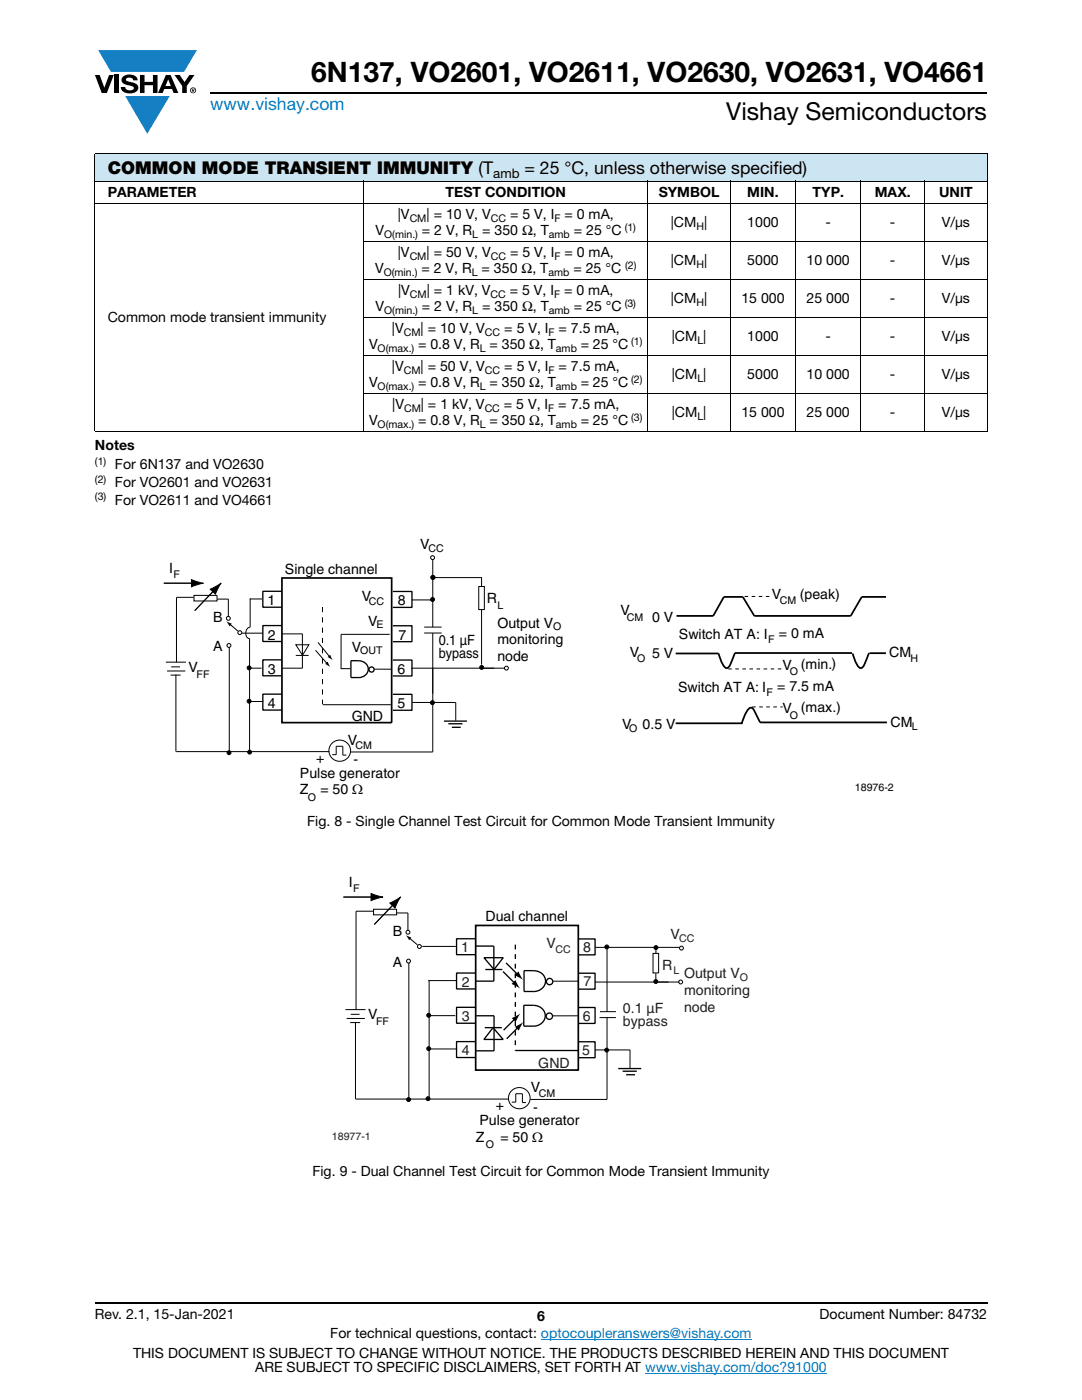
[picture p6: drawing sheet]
<svg xmlns="http://www.w3.org/2000/svg" width="216mm" height="279mm" viewBox="0 0 216 279" stroke-linecap="round" stroke-linejoin="round" font-family="sans-serif">
<g fill="#147fc3">
<path d="M19.6 10h19.7l-2.6 4.3h-1.1h-13.5z"/>
<path d="M25 19.2h8.9l-4.5 7.5z"/>
</g>
<g fill="#000">
<path d="M18.9 15h1l.9 2.5 1-2.5h.9l-1.4 3.6h-1zM22.9 15h.9v3.6h-.9zM24.6 15.3a2.1 2.1 0 0 1 2.8 .3l.1 .4h-.9a.79 .79 0 0 0-.7-.5 .79 .79 0 0 0-.8 .4l.3 .3 1 .2a1.08 1.08 0 0 1 1.2 1 1.08 1.08 0 0 1-1.1 1.2 1.73 1.73 0 0 1-2.4-1.2h.9a.96 .96 0 0 0 .8 .6 .96 .96 0 0 0 .9-.4 1.31 1.31 0 0 0-1.2-.6 1.03 1.03 0 0 1-1.1-.6 1.03 1.03 0 0 1 .2-1.1zM27.9 15h.9v1.3h1.7v-1.3h.9v3.6h-.9v-1.6h-1.7v1.6h-.9zM34.8 15h1.1l.9 1.4 1-1.4h1l-1.5 2.2v1.4h-.9v-1.4z"/>
<path d="M33.6 15.9l.5 1.3h-1.1zM33.1 15l-1.6 3.6h1l.3-.8h1.5l.3 .8h1l-1.6-3.6z"/>
<path d="M38.4 17.8h.2v.2h-.2zM38.3 17.7v.7h.1v-.3l.4 .3-.2-.3 .2-.2-.1-.2z"/>
<path d="M38.1 18a.46 .46 0 0 1 .9 0 .46 .46 0 0 1-.9 0zM37.9 18a.6 .6 0 0 0 1.2 0 .6 .6 0 0 0-1.2 0z"/>
</g>
<path d="M42 18.6h155M18.9 260h178.1" fill="none" stroke="#000" stroke-width=".36"/>
<path d="M107.9 267.3h42.1M128.7 274h36.3" fill="none" stroke="#007ec4" stroke-width=".2"/>
<path d="M18.9 30.7h178.1v5.5h-178.1z" fill="#cce5f3"/>
<g fill="#fff">
<path d="M18.9 36.2h53.7v4.4h-53.7z"/>
<path d="M72.6 36.2h56.7v4.4h-56.7z"/>
<path d="M129.3 36.2h16.4v4.4h-16.4z"/>
<path d="M145.7 36.2h13.1v4.4h-13.1z"/>
<path d="M158.8 36.2h12.9v4.4h-12.9z"/>
<path d="M171.7 36.2h12.8v4.4h-12.8z"/>
<path d="M184.5 36.2h12.5v4.4h-12.5z"/>
</g>
<g fill="none" stroke="#000" stroke-width=".2">
<path d="M18.9 30.7h178.1M18.9 36.2h178.1M18.9 30.8v55.2M72.6 36.1v50.1M129.3 36.1v50.1M145.7 36.1v50.1M158.8 36.1v50.1M171.7 36.1v50.1M184.5 36.1v50.1M197 30.8v55.2M18.9 40.6h178.1M72.5 48.2h124.5"/>
<path d="M72.5 55.8h124.5M72.5 63.4h124.5M72.5 71h124.5M72.5 78.5h124.5M18.9 86.1h178.1"/>
</g>
<path d="M176.8 119.1h-4.8l-2.3 3.8h-19.2l-2.3-3.8h-3.8l-2.1 3.8h-7.3M170 130.3h-23.4l-.5 1.4a2.99 2.99 0 0 1-1 1.6 1.89 1.89 0 0 1-1.2-1.4l-.5-1.5h-8.6M173.4 130.3l-.5 1.4a2.99 2.99 0 0 1-1.1 1.6 1.89 1.89 0 0 1-1.2-1.4l-.5-1.5M173.5 130.4h3.3M134.8 144.3h13.3M177 144.2h-25.3l-1.1-2.2-.4-.6-.3-.2a2.4 2.4 0 0 0-1.3 1.7l-.6 1.5" fill="none" stroke="#000" stroke-width=".35"/>
<path d="M148.6 119h5.3M145.3 133.5h10.6M150.1 141.1h6.1" fill="none" stroke="#000" stroke-width=".2" stroke-dasharray=".7 .7" stroke-linecap="butt"/>
<path d="M56.2 118h-3.8v3.2h3.8M78.4 118h3.8v3.2h-3.8M56.2 138.5h-3.8v3.2h3.8M56.2 131.7h-3.8v3.2h3.8M56.2 124.8h-3.8v3.2h3.8M78.4 138.6h3.8v3.1h-3.8M78.4 131.7h3.8v3.2h-3.8M78.4 124.9h3.8v3.2h-3.8" fill="none" stroke="#000" stroke-width=".26"/>
<circle cx="101" cy="133.3" r=".39" fill="#fff"/>
<g fill="none" stroke="#000" stroke-width=".2">
<circle cx="86.3" cy="119.6" r=".39"/>
<circle cx="101" cy="133.3" r=".39"/>
<circle cx="86.3" cy="140.2" r=".39"/>
</g>
<g fill="#000">
<circle cx="86.3" cy="119.6" r=".39"/>
<circle cx="86.3" cy="140.2" r=".39"/>
</g>
<circle cx="86.3" cy="111.3" r=".39" fill="#fff"/>
<g fill="none" stroke="#000" stroke-width=".2">
<path d="M82.2 119.7h4.2M86.4 111.6v13.5M86.4 115.3h9.7M95.5 117.1h1.1v4.6h-1.1zM45.7 128.9v21.1M49.9 133.3h2.3M56.3 126.5h4v6.8h-4M59 130.8h2.6M59 128.7h2.6l-1.2 2.1zM63 129.8l2.3 2.6M63.5 128.2l2.3 2.9M84.6 126.3h3.5"/>
<path d="M84.6 125.1h3.5M86.4 126.3v23.8M96.1 121.7v10.9M100.8 133.3h-18.7M35.2 150h30.5M64.4 140.6h13.6M82.3 140.2h8.6"/>
<circle cx="86.3" cy="111.3" r=".39"/>
</g>
<path d="M56.3 115.4h21.9v28.8h-21.9z" fill="none" stroke="#000" stroke-width=".34"/>
<path d="M64.4 121.1v19.4" fill="none" stroke="#000" stroke-width=".2" stroke-dasharray="1 1" stroke-linecap="butt"/>
<path d="M64.9 132.5l.5-.5 .5 1.1zM65.4 131.1l.5-.4 .5 1.1z" fill="#000"/>
<circle cx="86.4" cy="115.2" r=".39" fill="#fff"/>
<g fill="none" stroke="#000" stroke-width=".2">
<path d="M49.8 119.5h2.5M49.9 119.4v5.7M48.2 126.4h4.2M49.7 140h2.8M49.8 127.4v22.5"/>
<circle cx="86.4" cy="115.2" r=".39"/>
<circle cx="96.1" cy="133.2" r=".39"/>
</g>
<path d="M88.6 143.9h4.6M89.5 144.4h2.8M90.2 145.1h1.7" fill="none" stroke="#000" stroke-width=".26"/>
<circle cx="96.1" cy="133.2" r=".39" fill="#000"/>
<circle cx="47.9" cy="126.3" r=".39" fill="#fff"/>
<circle cx="47.9" cy="126.3" r=".39" fill="none" stroke="#000" stroke-width=".2"/>
<circle cx="45.7" cy="128.8" r=".39" fill="#fff"/>
<circle cx="45.7" cy="128.8" r=".39" fill="none" stroke="#000" stroke-width=".2"/>
<circle cx="45.6" cy="123.4" r=".39" fill="#fff"/>
<g fill="none" stroke="#000" stroke-width=".2">
<path d="M32.7 116.4h5.8M38.2 115.7l2.4 .7-2.4 .7zM38.6 119.2h-3.4v12.9M38.7 118.8h4.6v1.1h-4.6zM42 117.6l2.1-1.2-1.1 2.2zM42.7 117.8l-3.8 4.1M43.3 119.6h2.3v3.4M96.1 115.2v1.9M33.1 132.1h4M33.3 133.9h3.7M34 134.7h2M34.2 133.1h1.7"/>
<path d="M35.1 134.6v15.4M45.9 124.6l1.5 1.3M50 125.2a1.21 1.21 0 0 0-1 1 1.21 1.21 0 0 0 .8 1.2M69.9 133.4h-1.9M74.7 133.5l3.4 .1M77.8 126.6h-9.7v6.9M66.3 150.6h.8v-1.7h1.3v1.8h.7M70 150.1h16.4M90.9 140.2v3.6"/>
<circle cx="86.4" cy="115.2" r=".39"/>
<circle cx="45.6" cy="123.4" r=".39"/>
<circle cx="49.7" cy="133.3" r=".39"/>
<circle cx="49.7" cy="139.9" r=".39"/>
<circle cx="45.7" cy="150.2" r=".39"/>
<circle cx="49.8" cy="150.1" r=".39"/>
<circle cx="67.8" cy="149.8" r="2.14"/>
</g>
<path d="M38.2 115.7l2.4 .7-2.4 .7zM42 117.6l2.1-1.2-1.1 2.2zM42.7 117.8l-3.8 4.1zM45.1 124l1.2 .5-.5 .5z" fill="#000"/>
<g fill="#000">
<circle cx="86.4" cy="115.2" r=".39"/>
<circle cx="49.7" cy="133.3" r=".39"/>
<circle cx="49.7" cy="139.9" r=".39"/>
<circle cx="45.7" cy="150.2" r=".39"/>
<circle cx="49.8" cy="150.1" r=".39"/>
</g>
<g fill="none" stroke="#000" stroke-width=".26">
<path d="M71.6 131.9a1.69 1.69 0 0 1 1.9 1.7 1.69 1.69 0 0 1-1.9 1.6M71.6 131.9h-1.6v3.3h1.6M94.9 194.2h-3.8v3.2h3.8M94.9 187.3h-3.8v3.2h3.8M115.4 194.2h3.3v3.2h-3.3M115.5 187.4h3.2v3.2h-3.3M94.9 207.9h-3.8v3.2h3.8M94.9 201h-3.8v3.2h3.8M115.4 207.9h3.3v3.2h-3.3M115.5 201.1h3.2v3.1h-3.3"/>
<circle cx="74.1" cy="133.6" r=".51"/>
</g>
<circle cx="135.8" cy="196" r=".39" fill="#fff"/>
<g fill="none" stroke="#000" stroke-width=".2">
<path d="M81.6 191.9v27.4M118.8 189.1h16.8M121.1 189.1v12.8M130.3 190.3h1.1v3.9h-1.1zM130.9 194.2v1.3M130.9 189v1.3M135.5 196h-16.8M71 219.3h30.6M85.7 202.7h5.2M118.8 209.5h6.9M119.6 203.1h3.3M119.7 201.9h3.2"/>
<path d="M121.1 203.1v16.3"/>
<circle cx="121.1" cy="189" r=".39"/>
<circle cx="135.8" cy="196" r=".39"/>
<circle cx="121.1" cy="209.6" r=".39"/>
</g>
<g fill="#000">
<circle cx="121.1" cy="189" r=".39"/>
<circle cx="121.1" cy="209.6" r=".39"/>
</g>
<path d="M115.5 213.6h-20.6v-28.9h20.5v28.9" fill="none" stroke="#000" stroke-width=".34"/>
<circle cx="136" cy="189.2" r=".39" fill="#fff"/>
<g fill="none" stroke="#000" stroke-width=".2">
<path d="M84.3 188.9h6.7M85.4 195.7h5.7M85.6 195.7v23.5M85.5 209.3h5.7"/>
<circle cx="130.9" cy="195.9" r=".39"/>
<circle cx="136" cy="189.2" r=".39"/>
</g>
<path d="M123.4 213.3h4.5M124.2 213.8h2.9M124.9 214.5h1.8" fill="none" stroke="#000" stroke-width=".26"/>
<circle cx="130.9" cy="195.9" r=".39" fill="#000"/>
<circle cx="83.7" cy="188.9" r=".39" fill="#fff"/>
<circle cx="83.7" cy="188.9" r=".39" fill="none" stroke="#000" stroke-width=".2"/>
<circle cx="81.5" cy="191.8" r=".39" fill="#fff"/>
<circle cx="81.5" cy="191.8" r=".39" fill="none" stroke="#000" stroke-width=".2"/>
<circle cx="81.4" cy="186" r=".39" fill="#fff"/>
<g fill="none" stroke="#000" stroke-width=".2">
<path d="M68.5 179h5.8M74 178.3l2.4 .7-2.4 .7zM74.5 181.9h-3.5v19.6M74.5 181.5h4.6v1.1h-4.6zM77.8 180.2l2.2-1.2-1.2 2.2zM78.6 180.4l-3.9 4.1M79.2 182.2h2.2v3.5M81.7 187.3l1.6 1.3M68.9 201.5h4M69.2 203.3h3.6M69.9 204.1h2M70 202.4h1.8"/>
<path d="M70.9 204v15.3M102.1 220h.8v-1.7h1.3v1.7h.7M105.8 219.4h15.3M125.7 209.5v3.7"/>
<circle cx="81.4" cy="186" r=".39"/>
<circle cx="85.5" cy="209.3" r=".39"/>
<circle cx="85.5" cy="202.6" r=".39"/>
<circle cx="103.6" cy="219.2" r="2.14"/>
</g>
<path d="M74 178.3l2.4 .7-2.4 .7zM77.8 180.2l2.2-1.2-1.2 2.2zM78.6 180.4l-3.9 4.1zM81 186.6l1.1 .5-.5 .5zM102.1 196.4l.8-.8 .9 1.7zM102.7 194.7l.8-.8 .9 1.7zM102.1 203.2l1.7-1-.9 1.8zM102.7 204.9l1.8-.9-1 1.7z" fill="#000"/>
<g fill="#000">
<circle cx="85.5" cy="209.3" r=".39"/>
<circle cx="85.5" cy="202.6" r=".39"/>
</g>
<path d="M95 188.8h3.5v7h-3.5M96.6 191.1h3.8l-1.8 2.4zM100.4 193.9l2.5 2.5M101 192.2l2.5 2.5M95 202.7h3.6v7h-3.6M102.8 209.7h12.5M102.9 203.2l-2.4 2.4M103.5 204.9l-2.4 2.4" fill="none" stroke="#000" stroke-width=".26"/>
<path d="M102.8 188.5v21.2" fill="none" stroke="#000" stroke-width=".26" stroke-dasharray="1 1" stroke-linecap="butt"/>
<path d="M96.8 193.5h3.4z" fill="#fff"/>
<path d="M96.8 193.5h3.4M98.4 205.1l2 2.3h-3.8z" fill="none" stroke="#000" stroke-width=".26"/>
<path d="M96.7 205.1h3.4z" fill="#fff"/>
<g fill="none" stroke="#000" stroke-width=".26">
<path d="M106.5 193.7a2.1 2.1 0 0 1 2.4 2.1 2.1 2.1 0 0 1-2.4 2.1M106.5 193.7h-1.9v4.2h1.9M96.7 205.1h3.4M106.5 204.8h-2v-4.2a4.4 4.4 0 0 1 3.6 .6 2.06 2.06 0 0 1 .5 2.4 2.06 2.06 0 0 1-2.2 1.2"/>
<circle cx="109.7" cy="195.9" r=".64"/>
<circle cx="109.6" cy="202.8" r=".64"/>
</g>
<g fill="#000">
<circle cx="130.9" cy="189.1" r=".39"/>
<circle cx="81.5" cy="219.4" r=".39"/>
<circle cx="85.4" cy="219.3" r=".39"/>
</g>
<g fill="none" stroke="#000" stroke-width=".2">
<path d="M115.4 195.8h-5M115.3 202.7h-5"/>
<circle cx="130.9" cy="189.1" r=".39"/>
<circle cx="81.5" cy="219.4" r=".39"/>
<circle cx="85.4" cy="219.3" r=".39"/>
</g>
<text font-size="5.6" x="62.1" y="16.4">6N137, VO2601, VO2611, VO2630, VO2631, VO4661</text>
<text font-size="4.9" x="144.9" y="24">Vishay Semiconductors</text>
<text font-size="3.5" fill="#007ec4" x="42" y="21.9">www.vishay.com</text>
<g font-size="3.5">
<text x="21.5" y="34.8">COMMON MODE TRANSIENT IMMUNITY (T</text>
<text x="104.6" y="34.8">= 25 °C, unless otherwise specified)</text>
</g>
<g font-size="2.8">
<text x="21.5" y="39.3">PARAMETER</text>
<text x="88.9" y="39.3">TEST CONDITION</text>
<text x="131.4" y="39.3">SYMBOL</text>
<text x="149.1" y="39.3">MIN.</text>
<text x="162.1" y="39.3">TYP.</text>
<text x="174.6" y="39.3">MAX.</text>
<text x="187.4" y="39.3">UNIT</text>
<text x="74.9" y="46.9">V</text>
<text x="79.4" y="43.7">|V</text>
<text x="84.2" y="46.9">= 2 V, R</text>
<text x="85.1" y="43.7">| = 10 V, V</text>
<text x="96.2" y="46.9">= 350 Ω, T</text>
<text x="101.8" y="43.7">= 5 V, I</text>
<text x="112.6" y="43.7">= 0 mA,</text>
<text x="114.5" y="46.9">= 25 °C</text>
<text x="133.9" y="45.3">|CM |</text>
<text x="149.1" y="45.3">1000</text>
<text x="164.7" y="45.3">-</text>
<text x="177.6" y="45.3">-</text>
<text x="187.9" y="45.3">V/μs</text>
<text x="79.4" y="51.3">|V</text>
<text x="85.1" y="51.3">| = 50 V, V</text>
<text x="101.8" y="51.3">= 5 V, I</text>
<text x="112.6" y="51.3">= 0 mA,</text>
<text x="133.9" y="52.9">|CM |</text>
<text x="149.1" y="52.9">5000</text>
<text x="161" y="52.9">10 000</text>
<text x="177.6" y="52.9">-</text>
<text x="187.9" y="52.9">V/μs</text>
<text x="74.8" y="54.5">V</text>
<text x="79.4" y="58.9">|V</text>
<text x="84.1" y="54.5">= 2 V, R = 350 Ω, T</text>
<text x="85.2" y="58.9">| = 1 kV, V</text>
<text x="101.7" y="58.9">= 5 V, I</text>
<text x="112.6" y="58.9">= 0 mA,</text>
<text x="114.4" y="54.5">= 25 °C</text>
<text x="21.5" y="64.3">Common mode transient immunity</text>
<text x="74.9" y="62.1">V</text>
<text x="84.2" y="62.1">= 2 V, R</text>
<text x="96.2" y="62.1">= 350 Ω, T</text>
<text x="114.5" y="62.1">= 25 °C</text>
<text x="133.9" y="60.5">|CM |</text>
<text x="147.9" y="60.5">15 000</text>
<text x="160.9" y="60.5">25 000</text>
<text x="177.6" y="60.5">-</text>
<text x="187.9" y="60.5">V/μs</text>
<text x="73.6" y="69.7">V</text>
<text x="78.2" y="66.5">|V</text>
<text x="83.4" y="69.7">= 0.8 V, R = 350 Ω, T</text>
<text x="83.9" y="66.5">| = 10 V, V</text>
<text x="100.6" y="66.5">= 5 V, I</text>
<text x="111.4" y="66.5">= 7.5 mA,</text>
<text x="115.9" y="69.7">= 25 °C</text>
<text x="134" y="68.1">|CM |</text>
<text x="149.1" y="68.1">1000</text>
<text x="164.7" y="68.1">-</text>
<text x="177.6" y="68.1">-</text>
<text x="187.9" y="68.1">V/μs</text>
<text x="73.6" y="77.2">V</text>
<text x="78.2" y="74.1">|V</text>
<text x="83.4" y="77.2">= 0.8 V, R = 350 Ω, T</text>
<text x="83.9" y="74.1">| = 50 V, V</text>
<text x="100.6" y="74.1">= 5 V, I</text>
<text x="111.4" y="74.1">= 7.5 mA,</text>
<text x="115.9" y="77.2">= 25 °C</text>
<text x="134" y="75.6">|CM |</text>
<text x="149.1" y="75.6">5000</text>
<text x="161" y="75.6">10 000</text>
<text x="177.6" y="75.6">-</text>
<text x="187.9" y="75.6">V/μs</text>
<text x="78.3" y="81.7">|V</text>
<text x="84" y="81.7">| = 1 kV, V</text>
<text x="100.5" y="81.7">= 5 V, I</text>
<text x="111.4" y="81.7">= 7.5 mA,</text>
<text x="134" y="83.2">|CM |</text>
<text x="147.9" y="83.2">15 000</text>
<text x="160.9" y="83.2">25 000</text>
<text x="177.6" y="83.2">-</text>
<text x="187.9" y="83.2">V/μs</text>
<text x="18.9" y="89.8">Notes</text>
<text x="73.6" y="84.8">V</text>
<text x="83.4" y="84.8">= 0.8 V, R = 350 Ω, T</text>
<text x="115.9" y="84.8">= 25 °C</text>
<text x="22.9" y="93.6">For 6N137 and VO2630</text>
<text x="22.9" y="97.2">For VO2601 and VO2631</text>
<text x="22.9" y="100.7">For VO2611 and VO4661</text>
<text x="83.8" y="109.6">V</text>
<text x="33.7" y="114.4">I</text>
<text x="56.9" y="114.6">Single channel</text>
<text x="72.2" y="119.9">V</text>
<text x="154" y="119.6">V</text>
<text x="159.6" y="119.5">(peak)</text>
<text x="42.6" y="124.1">B</text>
<text x="53.4" y="120.7">1</text>
<text x="73.4" y="124.9">V</text>
<text x="79.4" y="120.8">8</text>
<text x="97.1" y="120.4">R</text>
<text x="99.2" y="125.3">Output V</text>
<text x="123.8" y="122.7">V</text>
<text x="130.1" y="124.1">0 V</text>
<text x="42.6" y="130">A</text>
<text x="53.5" y="127.6">2</text>
<text x="70.2" y="130.1">V</text>
<text x="79.5" y="127.7">7</text>
<text x="87.5" y="128.7">0.1 µF</text>
<text x="87.5" y="131.3">bypass</text>
<text x="99.2" y="128.6">monitoring</text>
<text x="99.2" y="132">node</text>
<text x="125.7" y="131.1">V</text>
<text x="130.1" y="131.3">5 V</text>
<text x="135.5" y="127.6">Switch AT A: I</text>
<text x="155.4" y="127.3">= 0 mA</text>
<text x="177.4" y="131">CM</text>
<text x="37.6" y="134">V</text>
<text x="53.5" y="134.5">3</text>
<text x="79.3" y="134.5">6</text>
<text x="155.1" y="137.9">= 7.5 mA</text>
<text x="156.2" y="133.7">V (min.)</text>
<text x="53.5" y="141.3">4</text>
<text x="70.2" y="143.8">GND</text>
<text x="79.3" y="141.3">5</text>
<text x="135.3" y="138.1">Switch AT A: I</text>
<text x="156.2" y="142.3">V (max.)</text>
<text x="69.4" y="148.7">V</text>
<text x="124.2" y="145.4">V</text>
<text x="128.2" y="145.6">0.5 V</text>
<text x="177.7" y="145.1">CM</text>
<text x="59.9" y="155.2">Pulse generator</text>
<text x="63.1" y="152.2">+</text>
<text x="70.5" y="152.6">-</text>
<text x="59.9" y="158.5">Z</text>
<text x="63.9" y="158.5">= 50 Ω</text>
<text x="61.3" y="164.9">Fig. 8 - Single Channel Test Circuit for Common Mode Transient Immunity</text>
<text x="69.6" y="177.1">I</text>
<text x="96.9" y="183.8">Dual channel</text>
<text x="78.4" y="186.8">B</text>
<text x="78.4" y="193">A</text>
<text x="73.5" y="203.4">V</text>
<text x="98.9" y="221.5">+</text>
<text x="105.9" y="218">V</text>
<text x="106.4" y="221.9">-</text>
<text x="95" y="227.9">Z</text>
<text x="95.7" y="224.5">Pulse generator</text>
<text x="99.8" y="227.9">= 50 Ω</text>
<text x="62.3" y="234.7">Fig. 9 - Dual Channel Test Circuit for Common Mode Transient Immunity</text>
<text x="18.9" y="263.3">Rev. 2.1, 15-Jan-2021</text>
<text x="107.2" y="263.6">6</text>
<text x="163.6" y="263.3">Document Number: 84732</text>
<text x="65.9" y="267.1">For technical questions, contact: optocoupleranswers@vishay.com</text>
<text x="26.5" y="271">THIS DOCUMENT IS SUBJECT TO CHANGE WITHOUT NOTICE. THE PRODUCTS DESCRIBED HEREIN AND THIS DOCUMENT</text>
<text x="50.9" y="273.8">ARE SUBJECT TO SPECIFIC DISCLAIMERS, SET FORTH AT www.vishay.com/doc?91000</text>
</g>
<g font-size="2.8" fill="#231f20">
<text x="92" y="190.1">1</text>
<text x="109.1" y="189.2">V</text>
<text x="116.3" y="190">8</text>
<text x="133.8" y="187.4">V</text>
<text x="92.1" y="197">2</text>
<text x="116.4" y="196.8">7</text>
<text x="132.1" y="193.6">R</text>
<text x="136.5" y="195.2">Output V</text>
<text x="92.1" y="203.8">3</text>
<text x="116.3" y="203.7">6</text>
<text x="124.3" y="202.2">0.1 µF</text>
<text x="136.5" y="198.5">monitoring</text>
<text x="136.5" y="201.9">node</text>
<text x="124.3" y="204.7">bypass</text>
<text x="92.1" y="210.6">4</text>
<text x="107.4" y="213.2">GND</text>
<text x="116.2" y="210.6">5</text>
</g>
<text font-size="2.6" x="98.4" y="35.5">amb</text>
<g font-size="2.1">
<text x="76.7" y="47.4">O(min.)</text>
<text x="81.7" y="44.2">CM</text>
<text x="94.2" y="47.4">L</text>
<text x="97.9" y="44.2">CC</text>
<text x="109.5" y="47.4">amb</text>
<text x="110.6" y="44.2">F</text>
<text x="124.7" y="46.1">(1)</text>
<text x="139" y="45.8">H</text>
<text x="81.7" y="51.8">CM</text>
<text x="97.9" y="51.8">CC</text>
<text x="110.6" y="51.8">F</text>
<text x="124.8" y="53.6">(2)</text>
<text x="139" y="53.4">H</text>
<text x="76.6" y="55">O(min.)</text>
<text x="81.8" y="59.4">CM</text>
<text x="94.1" y="55">L</text>
<text x="97.9" y="59.4">CC</text>
<text x="109.4" y="55">amb</text>
<text x="110.6" y="59.4">F</text>
<text x="76.7" y="62.6">O(min.)</text>
<text x="94.2" y="62.6">L</text>
<text x="109.5" y="62.6">amb</text>
<text x="124.7" y="61.2">(3)</text>
<text x="139" y="61">H</text>
<text x="75.4" y="70.2">O(max.)</text>
<text x="80.6" y="67">CM</text>
<text x="95.8" y="70.2">L</text>
<text x="96.8" y="67">CC</text>
<text x="109.5" y="67">F</text>
<text x="110.9" y="70.2">amb</text>
<text x="126" y="68.8">(1)</text>
<text x="139.1" y="68.6">L</text>
<text x="75.4" y="77.7">O(max.)</text>
<text x="80.6" y="74.6">CM</text>
<text x="95.8" y="77.7">L</text>
<text x="96.8" y="74.6">CC</text>
<text x="109.5" y="74.6">F</text>
<text x="110.9" y="77.7">amb</text>
<text x="126" y="76.4">(2)</text>
<text x="139.1" y="76.2">L</text>
<text x="80.6" y="82.2">CM</text>
<text x="96.7" y="82.2">CC</text>
<text x="109.4" y="82.2">F</text>
<text x="126" y="84">(3)</text>
<text x="139.1" y="83.8">L</text>
<text x="75.4" y="85.3">O(max.)</text>
<text x="95.8" y="85.3">L</text>
<text x="110.9" y="85.3">amb</text>
<text x="18.9" y="92.8">(1)</text>
<text x="18.9" y="96.3">(2)</text>
<text x="18.9" y="99.9">(3)</text>
<text x="85.5" y="110.2">CC</text>
<text x="34.6" y="115.3">F</text>
<text x="73.6" y="120.8">CC</text>
<text x="75.1" y="125.4">E</text>
<text x="99.3" y="121.6">L</text>
<text x="110.4" y="125.8">O</text>
<text x="125.1" y="123.9">CM</text>
<text x="155.6" y="120.6">CM</text>
<text x="71.9" y="130.6">OUT</text>
<text x="153.3" y="128.3">F</text>
<text x="39.2" y="135.3">FF</text>
<text x="127.1" y="132.2">O</text>
<text x="157.6" y="134.8">O</text>
<text x="181.7" y="132">H</text>
<text x="152.9" y="138.8">F</text>
<text x="157.6" y="143.4">O</text>
<text x="71" y="149.6">CM</text>
<text x="125.5" y="146">O</text>
<text x="182" y="145.7">L</text>
<text x="61.4" y="159.8">O</text>
<text x="170.6" y="157.9">18976-2</text>
<text x="70.5" y="178">F</text>
<text x="75" y="204.6">FF</text>
<text x="107.5" y="218.9">CM</text>
<text x="96.9" y="229.1">O</text>
</g>
<g font-size="2.1" fill="#231f20">
<text x="110.9" y="190.1">CC</text>
<text x="135.5" y="188">CC</text>
<text x="134.4" y="194.4">L</text>
<text x="147.6" y="195.7">O</text>
<text x="66.2" y="227.4">18977-1</text>
</g>
</svg>
